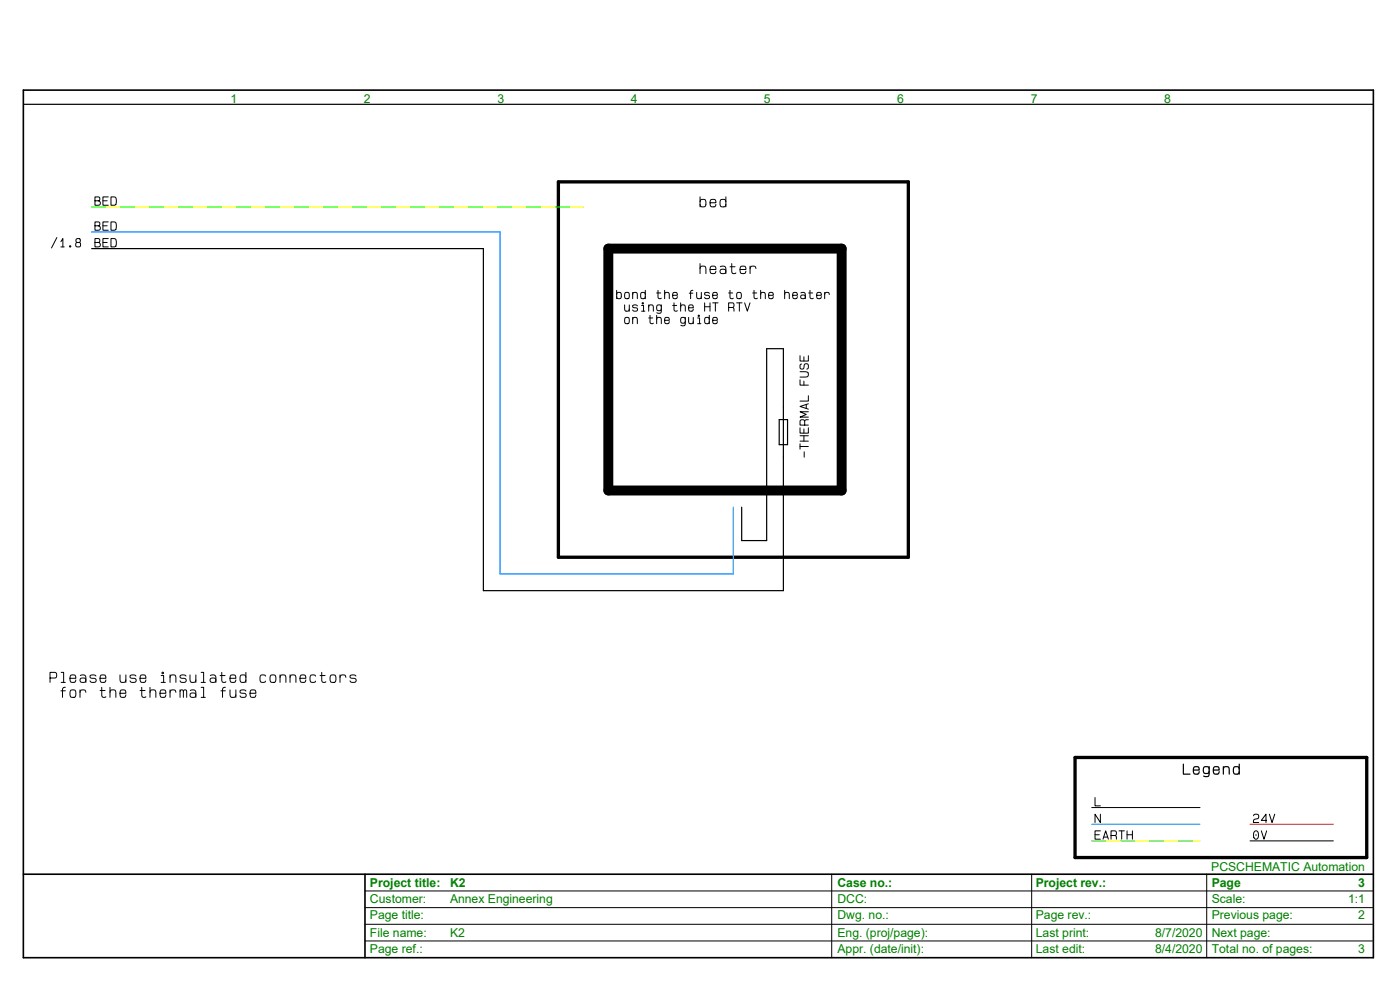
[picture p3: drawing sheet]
<svg xmlns="http://www.w3.org/2000/svg" width="420mm" height="297mm" viewBox="0 0 420 297" stroke-linecap="round" stroke-linejoin="round" font-family="sans-serif">
<path d="M7 27h405v260h-405zM7 262h405M109.5 262v25" fill="none" stroke="#000" stroke-width=".49"/>
<g fill="none" stroke="#000" stroke-width=".3">
<path d="M32.5 59h-1.6v2.5h1.6M33.3 59h1l.5 .2 .1 1.4-.3 .8-1.3 .1zM210 59v3M217.8 59v3M17.1 71.2l-1.6 3.1M18.3 72.4l.6-.9v2.5M18.3 74h1M23.2 72.7l-.4 .2v.9l.3 .2h.7l.3-.2 .1-.7-.5-.4M28.5 60.2l1.3-.1 .1-.9-.4-.2h-1v2.5h1a.67 .67 0 0 0 .6-.7 .67 .67 0 0 0-.6-.6M28.5 67.7l1.3-.1 .1-.9-.4-.2h-1v2.5h1a.67 .67 0 0 0 .6-.7 .67 .67 0 0 0-.6-.6M28.5 72.7l1.3-.1 .1-.9-.4-.2h-1v2.5h1a.67 .67 0 0 0 .6-.7 .67 .67 0 0 0-.6-.6M30.9 60.2h1.3"/>
<path d="M30.9 67.7h1.3M30.9 72.7h1.3M32.5 66.5h-1.6v2.5h1.6M32.5 71.5h-1.6v2.5h1.6M33.3 66.5h1l.5 .2 .1 1.4-.3 .8-1.3 .1zM33.3 71.5h1l.5 .2 .1 1.4-.3 .8-1.3 .1zM210 60.5l.1-.4a.98 .98 0 0 1 1.6 0v1.5a1.08 1.08 0 0 1-1.4 .3l-.3-.6M210 79v3M213 60.8h1.8a.8 .8 0 0 0-.6-1h-.9l-.2 .3v1.5a1.08 1.08 0 0 0 1.4 .3l.3-.6M216.1 79.9l.2-.1a1.02 1.02 0 0 1 1.5 .7v1.5M217.8 60.5l-.1-.4a.98 .98 0 0 0-1.6 0v1.5a1.08 1.08 0 0 0 1.4 .3l.3-.6M219 79.9h1.5"/>
<path d="M219.5 79l.1 2.7 .4 .3 .8-.2M225 79.8v2.2M185 87v2.5M185 88.3l.1-.4a.83 .83 0 0 1 1.1-.2l.1 1.5a.83 .83 0 0 1-1.1 .2l-.2-.5M187.4 91.4l.1 1.5a.83 .83 0 0 0 1.1 .3l.2-.6M187.6 87.7a.83 .83 0 0 1 1.1 .2v1.3a.83 .83 0 0 1-1.1 .2l-.2-.5zM187.6 95.2a.83 .83 0 0 1 1.1 .2v1.3a.83 .83 0 0 1-1.1 .2l-.2-.5zM188.8 91.4v1.9M189.8 87.6v1.9M189.8 88.3l.1-.4a.83 .83 0 0 1 1.1-.2l.2 1.8M189.8 95.1v1.9M189.8 95.8l.1-.4a.83 .83 0 0 1 1.1-.2l.2 1.8"/>
<path d="M191.2 91.7l-.5-.3-.7 .1-.2 .2 .1 .4 1.2 .2 .2 .3-.2 .6-.8 .1-.5-.4M192.5 91.5h.6v1.8M192.5 93.3h1M193.6 88.3l-.1-.4a.83 .83 0 0 0-1.1-.2l-.1 1.5a.83 .83 0 0 0 1.1 .2l.2-.5M193.6 87v2.5M194.6 91.4v1.9M194.6 92l.1-.3a.83 .83 0 0 1 1.1-.2l.2 1.8M194.6 95.3h1.2M195 94.5l.1 2.3 .3 .2 .6-.1M197 87.8h1.2M197 94.5v2.5M197 95.8l.1-.4a.83 .83 0 0 1 1.1-.2l.2 1.8"/>
<path d="M197.4 87l.1 2.3 .3 .2 .6-.1M198.4 92l-.1-.3a.83 .83 0 0 0-1.1-.2 .94 .94 0 0 0-.2 1.2 .94 .94 0 0 0 1.2 .3l.2-.5M198.4 91.4l-.1 2.2a.84 .84 0 0 1-1.2 .1M199.4 96h1.4l-.1-.6a.83 .83 0 0 0-1.1-.2l-.1 1.5a.83 .83 0 0 0 1.1 .2l.2-.5M199.4 87v2.5M199.4 88.3l.1-.4a.83 .83 0 0 1 1.1-.2l.2 1.8M201.8 91.5h1.2M201.8 88.5h1.4l-.1-.6a.83 .83 0 0 0-1.1-.2l-.1 1.5a.83 .83 0 0 0 1.1 .2l.2-.5M202.2 90.8l.1 2.2 .3 .3 .6-.2M204.2 90.8v2.5M204.2 92l.1-.3a.83 .83 0 0 1 1.1-.2l.2 1.8M205.6 95.1l-.1 2.2a.84 .84 0 0 1-1.2 .2"/>
<path d="M205.6 95.8l-.1-.4a.83 .83 0 0 0-1.1-.2 .94 .94 0 0 0-.2 1.2 .94 .94 0 0 0 1.2 .4l.2-.6M206.6 95.1l.1 1.6a.83 .83 0 0 0 1.1 .2l.2-.5M206.6 92.2h1.4l-.1-.5a.83 .83 0 0 0-1.1-.2l-.1 1.4a.83 .83 0 0 0 1.1 .3l.2-.6M206.8 87.9h1.1M207.9 87l-.5 .1-.2 .4v2M208 95.1v1.9M209 87.6l.1 1.6a.83 .83 0 0 0 1.1 .2l.2-.5M209.3 95.3h.6v1.7M209.3 97h1M210 80.5l.1-.4a.98 .98 0 0 1 1.6 0l.1 1.9M210.4 87.6v1.9M211.4 90.8v2.5"/>
<path d="M211.4 91.9h1.6M212.8 87.9l-.5-.3-.7 .1-.2 .2 .1 .4 1.2 .3 .2 .3-.2 .5-.8 .1-.5-.4M212.8 95.8l-.1-.4a.83 .83 0 0 0-1.1-.2l-.1 1.5a.83 .83 0 0 0 1.1 .2l.2-.5M212.8 94.5v2.5M213 90.8v2.5M213 80.8h1.8a.8 .8 0 0 0-.6-1h-.9l-.2 .3v1.5a1.08 1.08 0 0 0 1.4 .3l.3-.6M213.8 90.8h1.6M213.8 88.5h1.4l-.1-.6a.83 .83 0 0 0-1.1-.2l-.1 1.5a.83 .83 0 0 0 1.1 .2l.2-.5M213.8 96h1.4l-.1-.6a.83 .83 0 0 0-1.1-.2l-.1 1.5a.83 .83 0 0 0 1.1 .2l.2-.5M214.6 90.8v2.5M217.8 81.3l-.3-.5-.9-.1a.66 .66 0 0 0-.6 .6 .66 .66 0 0 0 .6 .7l.9-.1 .3-.5M218.6 87.8h1.2"/>
<path d="M218.6 92.2l1.4-.1 .2-.4-.1-.7-.3-.2h-1.2v2.5M219 87l.1 2.3 .3 .2 .6-.1M219.8 92.2l.3 .2 .1 .9M221 90.8h1.6M221.2 87.7a.83 .83 0 0 1 1.1 .2v1.3a.83 .83 0 0 1-1.1 .2l-.2-.5zM221.8 90.8v2.5M222 80.8h1.8a.8 .8 0 0 0-.6-1h-.9l-.2 .3v1.5a1.08 1.08 0 0 0 1.4 .3l.3-.6M223.4 90.8l.8 2.5 .8-2.5M225 80.5l.1-.4a.98 .98 0 0 1 1.6 0l.1 .4M225.8 87.8h1.2M226.2 87l.1 2.3 .3 .2 .6-.1M228.2 87v2.5"/>
<path d="M228.2 88.3l.1-.4a.83 .83 0 0 1 1.1-.2l.2 1.8M230.6 88.5h1.4l-.1-.6a.83 .83 0 0 0-1.1-.2l-.1 1.5a.83 .83 0 0 0 1.1 .2l.2-.5M235.4 87v2.5M235.4 88.3l.1-.4a.83 .83 0 0 1 1.1-.2l.2 1.8M237.8 88.5h1.4l-.1-.6a.83 .83 0 0 0-1.1-.2l-.1 1.5a.83 .83 0 0 0 1.1 .2l.2-.5M240.3 87.8l.8-.2 .4 .3 .1 1.6M241.6 88.9l-.5-.5-.7 .1-.2 .4 .1 .4 .4 .2 .7-.1 .2-.4M242.6 87.8h1.2M243 87l.1 2.3 .3 .2 .6-.1M245 88.5h1.4l-.1-.6a.83 .83 0 0 0-1.1-.2l-.1 1.5a.83 .83 0 0 0 1.1 .2l.2-.5M247.4 88.3l.1-.4a.83 .83 0 0 1 1.1-.2l.2 .6M247.4 87.6v1.9"/>
<path d="M240 106.6v1.6h2.5v-1.6M240 113.8v1.6h2.5M240 111.4l2 .1 .5 .5a.71 .71 0 0 1-.5 .9l-2 .1M240.5 109.1l-.5 .4 .1 .9 .4 .2 .6-.2 .4-1.3 .5-.1 .4 .2 .1 1-.5 .4M241.2 114.2v1.2M241.2 106.9v1.3M242.5 118.6v1.6h-2.5M240 133v1.6M240 128.2v1.6h2.5v-1.6M240 133.8h2.5M240 132.2h2.5M240 130.6h2.5"/>
<path d="M241.2 130.6v1.6M241.2 128.5v1.3M241.3 135.4v1.6M241.4 127.4l-.1-1.4-.4-.2-.7 .1-.2 .3v1.2h2.5M241.9 121.2v1.2M242.5 123.4h-2.5l1.9 .8-1.9 .8h2.5M242.5 121l-2.5 .8 2.5 .8M242.5 125.8l-.9 .1-.2 .3M15 203.2l1.8-.1 .2-.5-.1-.8-.4-.3h-1.5v3M18.3 207h1.3M18.4 201.5h.7v3M18.4 204.5h1.2"/>
<path d="M19.6 206a.65 .65 0 0 0-.8 .6v2.4M21 203.3h1.8a.8 .8 0 0 0-.6-1l-.9 .1-.2 .2v1.5a1.08 1.08 0 0 0 1.4 .3l.3-.6M21.3 206.8a1.11 1.11 0 0 1 1.4 .3v1.5a1.08 1.08 0 0 1-1.4 .3l-.3-.6zM24 207.5l.1-.4a.98 .98 0 0 1 1.6 0l.1 .4M24 206.8v2.2M24.1 202.5l.2-.1a1.02 1.02 0 0 1 1.5 .6v1.5M25.8 203.8l-.3-.5-.9-.1a.66 .66 0 0 0-.6 .7 .66 .66 0 0 0 .6 .6l.9-.1 .3-.5M28.8 202.6l-.3-.2-.9-.1-.5 .2-.1 .4 .3 .3 1.3 .2 .3 .4a.61 .61 0 0 1-.6 .7l-1-.1-.3-.4M30 203.3h1.8a.8 .8 0 0 0-.6-1l-.9 .1-.2 .2v1.5a1.08 1.08 0 0 0 1.4 .3l.3-.6M30 206.9h1.5M30.5 206l.1 2.7 .4 .3 .8-.2M33 206v3"/>
<path d="M33 207.5l.1-.4a.98 .98 0 0 1 1.6 0l.1 1.9M36 202.3l.1 1.8a1.08 1.08 0 0 0 1.4 .3l.3-.6M36 207.8h1.8a.8 .8 0 0 0-.6-1h-.9l-.2 .3v1.5a1.08 1.08 0 0 0 1.4 .3l.3-.6M37.8 202.3v2.2M40.8 202.6l-.3-.2-.9-.1-.5 .2-.1 .4 .3 .3 1.3 .2 .3 .4a.61 .61 0 0 1-.6 .7l-1-.1-.3-.4M42 203.3h1.8a.8 .8 0 0 0-.6-1l-.9 .1-.2 .2v1.5a1.08 1.08 0 0 0 1.4 .3l.3-.6M42 206.9h1.5M42.5 206l.1 2.7 .4 .3 .8-.2M45 206v3M45 207.5l.1-.4a.98 .98 0 0 1 1.6 0l.1 1.9M48 207.8h1.8a.8 .8 0 0 0-.6-1h-.9l-.2 .3v1.5a1.08 1.08 0 0 0 1.4 .3l.3-.6M48.3 204.5h1.3"/>
<path d="M48.3 202.5h.8v2M51 202.3v2.2M51 203l.1-.4a.98 .98 0 0 1 1.6 0l.1 1.9M51 207.5l.1-.4a.98 .98 0 0 1 1.6 0l.1 .4M51 206.8v2.2M54 206.8v2.2M54 207.2l.4-.4 .5 .1 .1 2.1M55 207.2l.4-.4 .5 .1 .1 2.1M55.8 202.6l-.3-.2-.9-.1-.5 .2-.1 .4 .3 .3 1.3 .2 .3 .4a.61 .61 0 0 1-.6 .7l-1-.1-.3-.4M57 202.3l.1 1.8a1.08 1.08 0 0 0 1.4 .3l.3-.6M57.1 206.9l.2-.1a1.02 1.02 0 0 1 1.5 .7v1.5M58.8 202.3v2.2"/>
<path d="M58.8 208.3l-.3-.5-.9-.1a.66 .66 0 0 0-.6 .6 .66 .66 0 0 0 .6 .7l.9-.1 .3-.5M60.3 204.5h1.3M60.3 209h1.3M60.3 201.5h.8v3M60.3 206h.8v3M63.1 202.5l.2-.1a1.02 1.02 0 0 1 1.5 .6v1.5M64.8 203.8l-.3-.5-.9-.1a.66 .66 0 0 0-.6 .7 .66 .66 0 0 0 .6 .6l.9-.1 .3-.5M66 202.5h1.5M66.3 207h1.3M66.5 201.5l.1 2.7 .4 .3 .8-.2M67.6 206a.65 .65 0 0 0-.8 .6v2.4M69 203.3h1.8a.8 .8 0 0 0-.6-1l-.9 .1-.2 .2v1.5a1.08 1.08 0 0 0 1.4 .3l.3-.6"/>
<path d="M69 206.8l.1 1.8a1.08 1.08 0 0 0 1.4 .3l.3-.6M70.8 206.8v2.2M73.8 201.5v3M73.8 203l-.1-.4a.98 .98 0 0 0-1.6 0v1.5a1.08 1.08 0 0 0 1.4 .3l.3-.6M73.8 207.1l-.3-.3h-.9l-.5 .1-.1 .5 .3 .3 1.3 .2 .3 .4a.61 .61 0 0 1-.6 .7l-1-.1-.3-.4M75 207.8h1.8a.8 .8 0 0 0-.6-1h-.9l-.2 .3v1.5a1.08 1.08 0 0 0 1.4 .3l.3-.6M79.7 202.6a.98 .98 0 0 0-1.6 0v1.5a1.08 1.08 0 0 0 1.4 .3l.2-.3M81.3 202.4a1.11 1.11 0 0 1 1.4 .2v1.5a1.08 1.08 0 0 1-1.4 .3l-.3-.6zM84 202.3v2.2M84 203l.1-.4a.98 .98 0 0 1 1.6 0l.1 1.9M87 202.3v2.2M87 203l.1-.4a.98 .98 0 0 1 1.6 0l.1 1.9"/>
<path d="M90 203.3h1.8a.8 .8 0 0 0-.6-1l-.9 .1-.2 .2v1.5a1.08 1.08 0 0 0 1.4 .3l.3-.6M94.7 202.6a.98 .98 0 0 0-1.6 0v1.5a1.08 1.08 0 0 0 1.4 .3l.2-.3M96 202.5h1.5M96.5 201.5l.1 2.7 .4 .3 .8-.2M99.3 202.4a1.11 1.11 0 0 1 1.4 .2v1.5a1.08 1.08 0 0 1-1.4 .3l-.3-.6zM102 203l.1-.4a.98 .98 0 0 1 1.6 0l.1 .4M102 202.3v2.2M106.8 202.6l-.3-.2-.9-.1-.5 .2-.1 .4 .3 .3 1.3 .2 .2 .4a.61 .61 0 0 1-.5 .7l-1-.1-.3-.4M328.5 239v2.5h1.6M327.5 242h32.5M328.5 250.2h1.3M330.1 249h-1.6v2.5h1.6"/>
<path d="M330.1 244v2.5l-1.6-2.5v2.5M330.9 251.5l.8-2.5 .8 2.5M331.1 250.9h1.2M333.3 250.4l1.4-.1 .2-.4-.1-.7-.3-.2h-1.2v2.5M334.5 250.4l.3 .2 .1 .9M335.7 249h1.6M336.5 249v2.5M338.1 249v2.5M338.1 250.2h1.6M339.7 249v2.5M375 252h25M376.1 244.5a.8 .8 0 0 1 1.2-.4 .8 .8 0 0 1 0 1.2l-1 .3-.3 .9h1.6"/>
<path d="M376.5 249.1l.2-.1a1.35 1.35 0 0 1 1 1.1 1.35 1.35 0 0 1-.6 1.3l-.2 .1a1.35 1.35 0 0 1-1-1.1 1.35 1.35 0 0 1 .6-1.3zM376.7 250.3h.2M378.4 249l.8 2.5 .8-2.5M380 245.9h-1.6l1.4-1.9v2.5M380.8 244l.8 2.5 .8-2.5M109.5 272h302.3M109.5 277h302.3M109.5 267h302.5M249.5 262v25M309.5 262v25M362 262v25M109.5 282h302.3"/>
<circle cx="21.1" cy="73.8" r=".2"/>
<circle cx="23.5" cy="72.1" r=".69"/>
<circle cx="192.8" cy="90.9" r=".2"/>
<circle cx="209.6" cy="94.6" r=".2"/>
<circle cx="48.8" cy="201.7" r=".24"/>
</g>
<path d="M7.3 31.3h404.7M27.5 74.5h117.5v102.5h90v-72.5h-5v57.5h-7.5v-10M233.8 125.8h2.5v7.5h-2.5zM355 229v3h2M358 230.8h1.8a.8 .8 0 0 0-.6-1h-.9l-.2 .3v1.5a1.08 1.08 0 0 0 1.4 .3l.3-.6M362.8 230.5l-.1-.4a.98 .98 0 0 0-1.6 0v1.3a1.08 1.08 0 0 0 1.4 .3l.3-.6M362.8 229.8l-.1 2.6a1.15 1.15 0 0 1-1.6 .2M364 230.8h1.8a.8 .8 0 0 0-.6-1h-.9l-.2 .3v1.5a1.08 1.08 0 0 0 1.4 .3l.3-.6M367 229.8v2.2M367 230.5l.1-.4a.98 .98 0 0 1 1.6 0l.1 1.9M371.8 229v3M371.8 230.5l-.1-.4a.98 .98 0 0 0-1.6 0v1.5a1.08 1.08 0 0 0 1.4 .3l.3-.6" fill="none" stroke="#000" stroke-width=".36"/>
<path d="M327.5 252h4.4M336.2 252h4.4M344.9 252h4.3M353.6 252h4.3" fill="none" stroke="#0f0" stroke-width=".3"/>
<path d="M331.9 252h4.3M340.6 252h4.3M349.2 252h4.4M357.9 252h2.1" fill="none" stroke="#ff0" stroke-width=".3"/>
<path d="M327.5 247h32.5" fill="none" stroke="#0080ff" stroke-width=".3"/>
<path d="M375 247h25" fill="none" stroke="#f00" stroke-width=".3"/>
<path d="M167.5 54.5h105v112.5h-105zM322.5 227h87.5v30h-87.5z" fill="none" stroke="#000" stroke-width=".99"/>
<g fill="none" stroke="#0f0" stroke-width=".36">
<path d="M27.5 62h4.4M36.2 62h4.3M44.9 62h4.3M53.6 62h4.3M62.3 62h4.3M71 62h4.3M79.7 62h4.3M88.4 62h4.3M97.1 62h4.3M105.8 62h4.3M114.4 62h4.4M123.1 62h4.4"/>
<path d="M131.8 62h4.4M140.5 62h4.4M149.2 62h4.4M157.9 62h4.4M166.6 62h4.4"/>
</g>
<g fill="none" stroke="#ff0" stroke-width=".36">
<path d="M31.9 62h4.3M40.5 62h4.4M49.2 62h4.4M57.9 62h4.4M66.6 62h4.4M75.3 62h4.4M84 62h4.4M92.7 62h4.4M101.4 62h4.4M110.1 62h4.3M118.8 62h4.3M127.5 62h4.3"/>
<path d="M136.2 62h4.3M144.9 62h4.3M153.6 62h4.3M162.3 62h4.3M171 62h4"/>
</g>
<path d="M27.5 69.5h122.5v102.5h70v-20" fill="none" stroke="#0080ff" stroke-width=".36"/>
<path d="M182.5 74.5h70v72.5h-70z" fill="none" stroke="#000" stroke-width="3"/>
<g font-size="3.7" fill="#008000">
<text x="69.2" y="30.8">1</text>
<text x="109.2" y="30.8">2</text>
<text x="149.2" y="30.8">3</text>
<text x="189.2" y="30.8">4</text>
<text x="229.2" y="30.8">5</text>
<text x="269.2" y="30.8">6</text>
<text x="309.2" y="30.8">7</text>
<text x="349.2" y="30.8">8</text>
<text x="363.4" y="261">PCSCHEMATIC Automation</text>
<text x="111" y="265.8">Project title:</text>
<text x="135" y="265.8">K2</text>
<text x="251.2" y="265.8">Case no.:</text>
<text x="310.7" y="265.8">Project rev.:</text>
<text x="363.5" y="265.8">Page</text>
<text x="407.5" y="265.8">3</text>
<text x="111" y="270.8">Customer:</text>
<text x="111" y="275.5">Page title:</text>
<text x="135" y="270.8">Annex Engineering</text>
<text x="251.2" y="275.5">Dwg. no.:</text>
<text x="251.2" y="270.8">DCC:</text>
<text x="310.7" y="275.5">Page rev.:</text>
<text x="363.5" y="275.5">Previous page:</text>
<text x="363.5" y="270.8">Scale:</text>
<text x="404.4" y="270.8">1:1</text>
<text x="407.5" y="275.5">2</text>
<text x="111" y="280.8">File name:</text>
<text x="135" y="280.8">K2</text>
<text x="251.2" y="280.8">Eng. (proj/page):</text>
<text x="310.7" y="280.8">Last print:</text>
<text x="346.5" y="280.8">8/7/2020</text>
<text x="363.5" y="280.8">Next page:</text>
<text x="111" y="285.5">Page ref.:</text>
<text x="251.2" y="285.5">Appr. (date/init):</text>
<text x="310.7" y="285.5">Last edit:</text>
<text x="346.5" y="285.5">8/4/2020</text>
<text x="363.5" y="285.5">Total no. of pages:</text>
<text x="407.5" y="285.5">3</text>
</g>
</svg>
